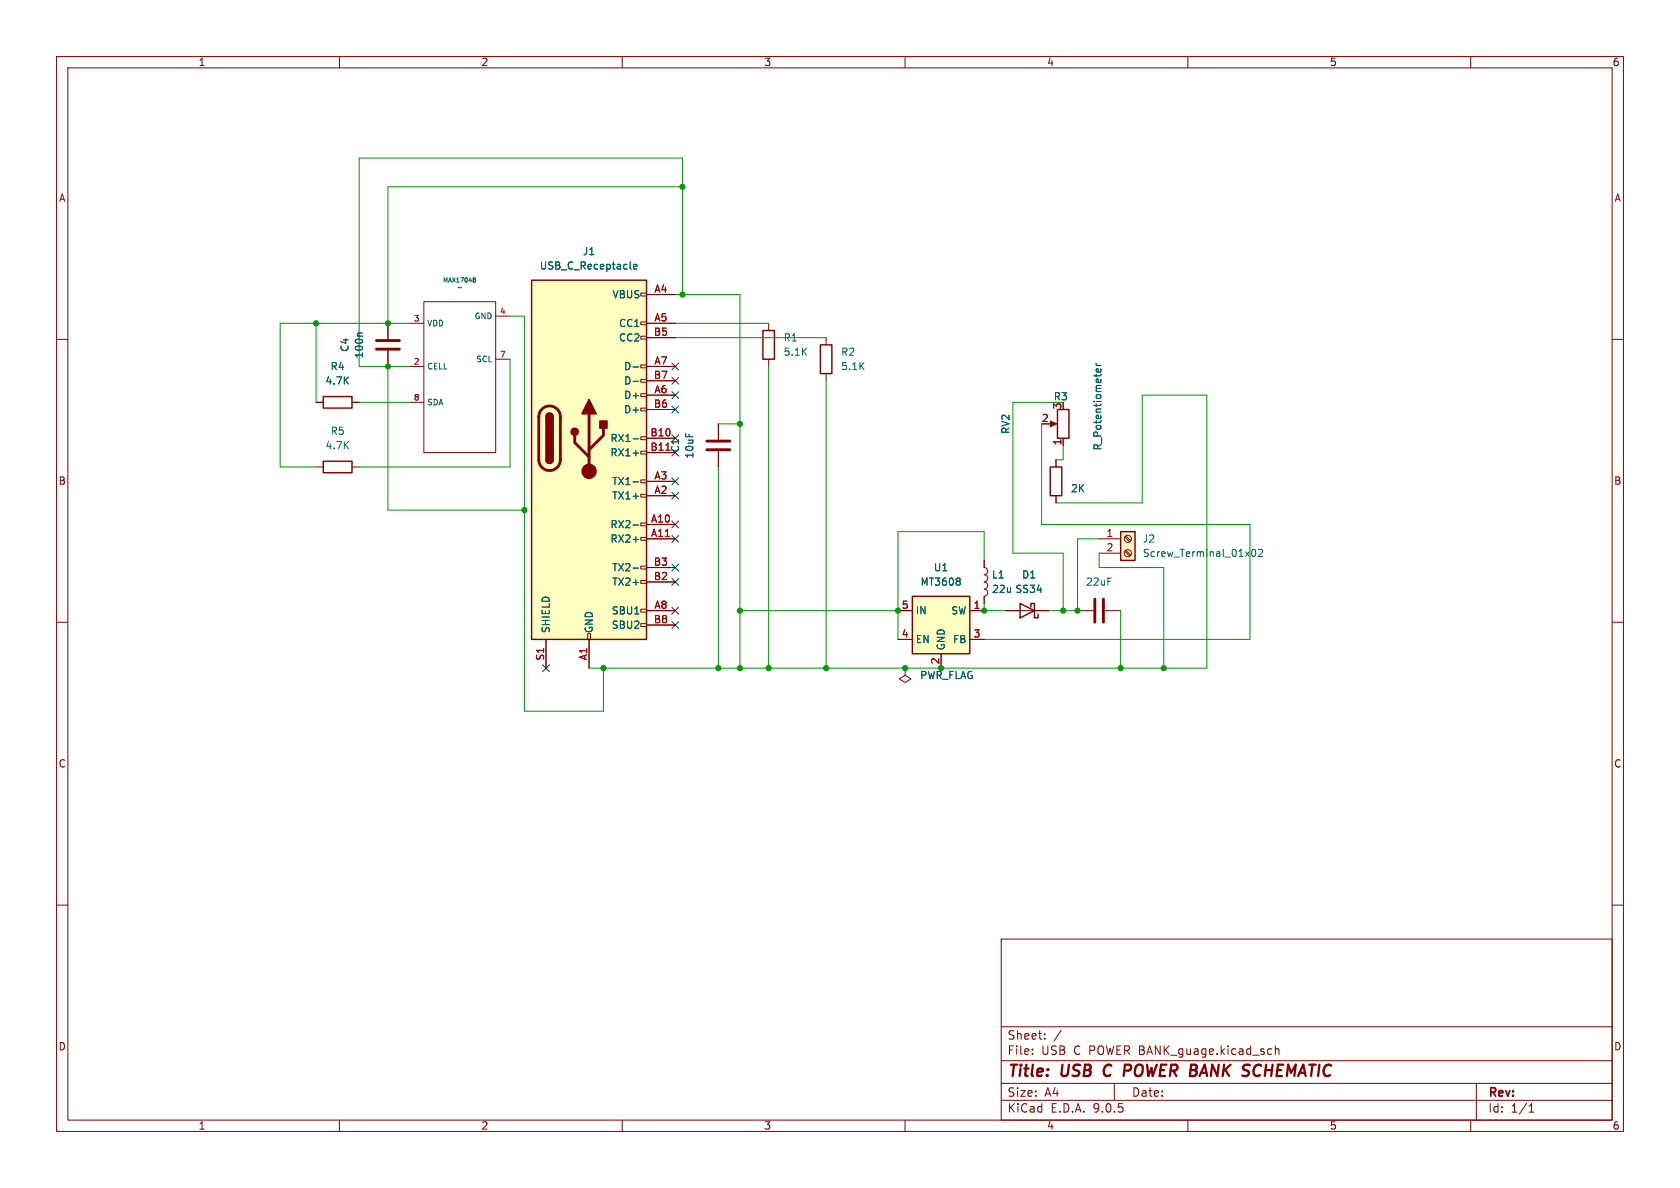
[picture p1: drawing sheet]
<svg xmlns="http://www.w3.org/2000/svg" width="297mm" height="210mm" viewBox="0 0 297 210" stroke-linecap="round" stroke-linejoin="round" font-family="sans-serif">
<g fill="none" stroke="#840000" stroke-width=".18">
<path d="M10 10h277v190h-277zM12 12h273v186h-273zM60 10v2M110 10v2M160 10v2M210 10v2M260 10v2M10 60h2M285 60h2M55.9 82.6h1.2M62.2 82.6h1.3M10 110h2"/>
<path d="M160 118.1v1.3l1 .6-1 .7-1-.7 1-.6M160 118.1h.1M177.8 108h7.6M190.5 108h2.8M195.3 108h2.8M285 110h2M10 160h2M177 166h108v32h-108zM285 160h2M60 198v2M110 198v2M160 198v2"/>
<path d="M177 194.5h108M177 191.5h108M177 187.5h108M177 181.5h108M182.5 186.3v.1M182.5 185.5v.1M184.7 183.6v.1M184.7 182.8v.1M187.6 182.1l-1.3 2M197 191.5v3M210 198v2M224.7 185.4l.1 .1"/>
<path d="M224.8 186.3l-.1 .1M225.5 184.9v1.5M225.5 185.5l.2-.1 .3 .1 .1 .9M260 198v2M261 191.5v6.5M270.3 196.6h.9M270.3 195.5l.4-.4v1.5"/>
</g>
<path d="M195.4 188.5a1.27 1.27 0 0 0 0 1.6M198.9 188.2h.7M199.7 189.2l-.9 .1" fill="none" stroke="#840000" stroke-width=".4"/>
<path d="M193.5 105.9v4.1M195.1 105.9v4.1" fill="none" stroke="#840000" stroke-width=".51"/>
<path d="M57.1 81.5h5.1v2.1h-5.1zM180.3 106.7l2.6 1.3-2.6 1.2zM182.2 107.3v-.6h.7v2.5h.6v-.6" fill="none" stroke="#840000" stroke-width=".25"/>
<path d="M198.1 94h2.6v5.1h-2.6z" fill="#ffffc2"/>
<path d="M57.1 70.1h5.1v2h-5.1zM186.9 72.4h2.1v5.1h-2.1zM185.7 82.6h2v5h-2zM198.1 94h2.6v5.1h-2.6z" fill="none" stroke="#840000" stroke-width=".25"/>
<g fill="none" stroke="#840000" stroke-width=".18">
<path d="M55.9 71.1h1.2M62.2 71.1h1.3M185.4 74.9h1M188 77.5v1.2M174 99.1v1.2a.63 .63 0 0 1 .6 .7 .63 .63 0 0 1-.6 .6 .64 .64 0 0 1 .6 .6 .64 .64 0 0 1-.6 .7M186.7 81.3v1.3M186.7 87.6v1.3M194.3 95.3h3.8M194.3 97.8h3.8M198.9 94.9l.8 .9M198.9 97.5l.8 .8M199 94.7l.9 .9"/>
<path d="M199 97.3l.9 .8M174 102.9a.63 .63 0 0 1 .6 .6 .63 .63 0 0 1-.6 .6 .64 .64 0 0 1 .6 .7 .64 .64 0 0 1-.6 .6v1.3"/>
<circle cx="199.4" cy="97.8" r=".63"/>
<circle cx="199.4" cy="95.2" r=".63"/>
</g>
<path d="M193.8 64.3l.2 .3M193.8 64.6h.8M194.6 65.2v.4l-.1 .2-.7-.1v-.5h.3l.1 .6M221.4 97.2l.2-.1a.68 .68 0 0 1 .4 .6 .68 .68 0 0 1-.4 .7l-.2-.2-.1-.3zM222.5 97.2l.5-.1 .2 .4-.8 .9h.8" fill="none" stroke="#006464" stroke-width=".18"/>
<path d="M185.7 74.4l1.1 .5-1.1 .5z" fill="#840000" stroke="#840000" stroke-width=".18"/>
<path d="M161.3 105.4h10.1v10.2h-10.1z" fill="#ffffc2"/>
<path d="M134.9 58.4h2v5.1h-2zM145 61h2.1v5h-2.1zM161.3 105.4h10.1v10.2h-10.1z" fill="none" stroke="#840000" stroke-width=".25"/>
<g fill="none" stroke="#840000" stroke-width=".18">
<path d="M68.6 57.2v2.7M72.4 57.2h2.5M74.9 53.3h12.7v26.7h-12.7zM87.6 55.9h2.6M135.9 57.2v1.2M146 59.7v1.3M68.6 62v2.8M72.4 64.8h2.5M72.4 71.1h2.5M87.6 63.5h2.6M127 74.9v2.8M127 79.8v2.8"/>
<path d="M135.9 63.5v1.3M146 66v1.3M158.7 108h2.6M158.7 113h2.6M166.4 115.6v2.5M171.4 108h2.6M171.4 113h2.6"/>
</g>
<path d="M64.1 58.9h-.7l-.2 .2M83.7 49.4h.1M83.7 49.1h.2l.2 .2M83.8 49.4h.1M83.8 49.4l-.1 .1M83.9 49.4l.2 .2-.1 .2h-.3M84.1 49.3h.1M84.1 49.3l-.2 .1M169.6 102.2l.2 .2-.2 .3M169.6 102.8l.2 .2-.2 .4" fill="none" stroke="#006464" stroke-width=".18"/>
<path d="M66.5 61.7h4.1M66.5 60.2h4.1M125 79.5h4M125 78h4" fill="none" stroke="#840000" stroke-width=".51"/>
<path d="M94 49.5h20.3v63.5h-20.3z" fill="#ffffc2"/>
<g fill="none" stroke="#840000" stroke-width=".18">
<path d="M68.6 57.2v2.7M113.3 51.8h1v.5h-1zM113.3 56.9h1v.5h-1zM113.3 59.4h1v.5h-1zM114.3 52.1h5.1M114.3 57.2h5.1M114.3 59.7h5.1M55.9 71.1h1.2M62.2 71.1h1.3M68.6 62v2.8M113.3 64.5h1v.5h-1zM113.3 67.1h1v.5h-1z"/>
<path d="M113.3 69.6h1v.5h-1zM113.3 72.1h1v.5h-1zM113.3 77.2h1v.5h-1zM113.3 79.8h1v.5h-1zM114.3 64.8h5.1M114.3 67.3h5.1M114.3 69.9h5.1M114.3 72.4h5.1M114.3 77.5h5.1M127 74.9v2.8M127 79.8v2.8M188 77.5v1.2"/>
<path d="M113.3 84.8h1v.5h-1zM113.3 87.4h1v.5h-1zM113.3 92.5h1v.5h-1zM113.3 95h1v.5h-1zM114.3 80h5.1M114.3 85.1h5.1M114.3 87.6h5.1M114.3 92.7h5.1M114.3 95.3h5.1M174 99.1v1.2M186.7 81.3v1.3M186.7 87.6v1.3"/>
<path d="M96.5 113v5.1M103.9 112h.5v1h-.5zM104.1 113v5.1M113.3 100.1h1v.5h-1zM113.3 102.6h1v.5h-1zM113.3 107.7h1v.5h-1zM113.3 110.2h1v.5h-1zM114.3 100.3h5.1M114.3 102.9h5.1M114.3 108h5.1M114.3 110.5h5.1M158.7 108h2.6"/>
<path d="M158.7 113h2.6M160 118.1h.1M166.4 115.6v2.5M171.4 108h2.6M171.4 113h2.6M174 105.4v1.3M177.8 108h2.5M182.9 108h2.5"/>
</g>
<path d="M94 49.5h20.3v63.5h-20.3zM96.5 73.7a.64 .64 0 0 1 .7-.7 .64 .64 0 0 1 .6 .7M96.5 81.3a.64 .64 0 0 0 .7 .6 .64 .64 0 0 0 .6-.6" fill="none" stroke="#840000" stroke-width=".25"/>
<path d="M95.8 72.3a1.9 1.9 0 0 1 2.1-.4 1.9 1.9 0 0 1 1.2 1.8v7.6a1.91 1.91 0 0 1-1.9 1.9 1.91 1.91 0 0 1-2-1.9l.1-7.8 .1-.6zM101.6 77v1.2l2.5 2.6M104.1 73.2v10.1M106.7 75.7v1.3l-2.6 2.5" fill="none" stroke="#840000" stroke-width=".51"/>
<g fill="#840000" stroke="#840000" stroke-width=".25">
<path d="M96.5 73.7h1.3v7.6h-1.3z"/>
<path d="M96.7 73.2a.64 .64 0 0 1 .7-.1 .64 .64 0 0 1 .4 .6h-1.3z"/>
<path d="M96.5 81.3h1.3a.64 .64 0 0 1-.6 .6 .64 .64 0 0 1-.7-.6z"/>
<path d="M104.1 70.6l1.3 2.6h-2.5z"/>
<path d="M106 74.4h1.3v1.3h-1.3z"/>
<circle cx="101.6" cy="76.3" r=".63"/>
</g>
<circle cx="104.1" cy="83.3" r="1.27" fill="#840000" stroke="#840000" stroke-width=".18"/>
<g fill="none" stroke="#006464" stroke-width=".18">
<path d="M64.1 58.9h-.7l-.2 .2M112 47.1l.6-.1-.1-.2-.3-.1-.2 .2 .1 .6h.4M111.9 64.9h1M111.9 67.4h1M111.9 77.6h1M193.8 64.3l.2 .3M193.8 64.6h.8M194.6 65.2v.4l-.1 .2-.7-.1v-.5h.3l.1 .6M111.9 80.1h1M111.9 85.2h1M111.9 92.8h1M111.9 95.3h1"/>
<path d="M111.9 100.4h1M169.6 102.2l.2 .2-.2 .3M169.6 102.8l.2 .2-.2 .4"/>
</g>
<path d="M117.7 79.6h.7" fill="none" stroke="#a90000" stroke-width=".18"/>
<g fill="none" stroke="#009600" stroke-width=".18">
<path d="M120.6 33h-52v24.2M55.9 57.2v13.9M72.4 57.2h-22.9v25.4h6.4M90.2 55.9h2.5v69.8h14v-7.6M119.4 52.1h11.4v66M119.4 57.2h16.5M119.4 59.7h26.6M120.6 52.1v-24.2h-57.1v36.9h8.9M63.5 71.1h8.9M68.6 64.8v25.4h24.1M90.2 63.5v19.1h-26.7M127 74.9h3.8"/>
<path d="M135.9 64.8v53.3M146 67.3v50.8M184.1 74.9v17.8h36.9v20.3h-47M188 78.7v2.6h-1.3M188 71.1h-8.9v26.7h8.9v10.2M127 82.6v35.5M174 99.1v-5.1h-15.3v19M186.7 88.9h15.2v-19h11.5v48.2h-109.3M194.3 95.3h-3.8v12.7h-5.1M194.3 97.8v2.5h11.4v17.8M130.8 108h27.9M174 106.7v1.3h3.8"/>
<path d="M198.1 108v10.1"/>
</g>
<g fill="none" stroke="#000084" stroke-width=".18">
<path d="M118.8 76.9l1.2 1.2M118.8 69.2l1.2 1.3M118.8 66.7l1.2 1.2M118.8 64.2l1.2 1.2M118.8 71.8l1.2 1.2M120 76.9l-1.2 1.2M120 69.2l-1.2 1.3M120 66.7l-1.2 1.2M120 64.2l-1.2 1.2M120 71.8l-1.2 1.2M118.8 87l1.2 1.2M118.8 92.1l1.2 1.2"/>
<path d="M118.8 94.6l1.2 1.3M118.8 84.5l1.2 1.2M118.8 99.7l1.2 1.2M120 87l-1.2 1.2M120 92.1l-1.2 1.2M120 94.6l-1.2 1.3M120 84.5l-1.2 1.2M120 99.7l-1.2 1.2M95.9 117.5l1.2 1.2M97.1 117.5l-1.2 1.2M118.8 109.9l1.2 1.2M118.8 102.3l1.2 1.2"/>
<path d="M118.8 107.3l1.2 1.3M120 109.9l-1.2 1.2M120 102.3l-1.2 1.2M120 107.3l-1.2 1.3"/>
</g>
<g fill="#009600" stroke="#009600" stroke-width=".18">
<circle cx="205.7" cy="118.1" r=".46"/>
<circle cx="198.1" cy="118.1" r=".46"/>
<circle cx="174" cy="108" r=".46"/>
<circle cx="158.7" cy="108" r=".46"/>
<circle cx="188" cy="108" r=".46"/>
<circle cx="190.5" cy="108" r=".46"/>
<circle cx="120.6" cy="33" r=".46"/>
<circle cx="120.6" cy="52.1" r=".46"/>
<circle cx="68.6" cy="57.2" r=".46"/>
<circle cx="68.6" cy="64.8" r=".46"/>
<circle cx="55.9" cy="57.2" r=".46"/>
<circle cx="160" cy="118.1" r=".46"/>
<circle cx="166.4" cy="118.1" r=".46"/>
<circle cx="146" cy="118.1" r=".46"/>
<circle cx="130.8" cy="74.9" r=".46"/>
<circle cx="130.8" cy="108" r=".46"/>
<circle cx="92.7" cy="90.2" r=".46"/>
<circle cx="130.8" cy="118.1" r=".46"/>
<circle cx="127" cy="118.1" r=".46"/>
<circle cx="135.9" cy="118.1" r=".46"/>
<circle cx="106.7" cy="118.1" r=".46"/>
</g>
<g font-size="2.8" fill="#840000">
<text x="178" y="190.9">Title:</text>
<text x="187.7" y="190.9">USB</text>
<text x="196" y="190.9">C</text>
<text x="200.3" y="190.9">POWER BANK SCHEMATIC</text>
</g>
<g font-size="2.1" fill="#840000">
<text x="178" y="184">Sheet:</text>
<text x="178" y="186.7">File:</text>
<text x="184.1" y="186.7">USB</text>
<text x="189.9" y="186.7">C POWER BANK_guage.kicad_sch</text>
<text x="178" y="196.9">KiCad</text>
<text x="178" y="194.1">Size:</text>
<text x="184.7" y="194.1">A4</text>
<text x="185.7" y="196.9">E.D.A.</text>
<text x="193.3" y="196.9">9.0.5</text>
<text x="200" y="194.1">Date:</text>
<text x="263" y="194.3">Rev:</text>
<text x="263" y="196.9">Id:</text>
<text x="267.1" y="196.9">1/1</text>
</g>
<g font-size="1.8" fill="#840000">
<text x="35" y="11.9">1</text>
<text x="85" y="11.9">2</text>
<text x="135" y="11.9">3</text>
<text x="185" y="11.9">4</text>
<text x="235" y="11.9">5</text>
<text x="285" y="11.9">6</text>
<text x="10.3" y="35.9">A</text>
<text x="285.3" y="35.9">A</text>
<text x="10.3" y="85.9">B</text>
<text x="285.3" y="85.9">B</text>
<text x="10.3" y="135.9">C</text>
<text x="285.3" y="135.9">C</text>
<text x="10.3" y="185.9">D</text>
<text x="285.3" y="185.9">D</text>
<text x="35" y="199.9">1</text>
<text x="85" y="199.9">2</text>
<text x="135" y="199.9">3</text>
<text x="185" y="199.9">4</text>
<text x="235" y="199.9">5</text>
<text x="285" y="199.9">6</text>
</g>
<g font-size="1.8" fill="#006464">
<text x="95.3" y="47.9">USB_C_Receptacle</text>
<text x="102.9" y="45.3">J1</text>
<text x="80.7" y="51.7">~</text>
<text x="108.2" y="52.9">VBUS</text>
<text x="109.3" y="58">CC1</text>
<text x="58.3" y="65.6">R4</text>
<text x="61.8" y="62.3" transform="rotate(-90 61.8 62.3)">C4</text>
<text x="64.4" y="63.5" transform="rotate(-90 64.4 63.5)">100n</text>
<text x="109.3" y="60.6">CC2</text>
<text x="110.2" y="65.6">D-</text>
<text x="138.4" y="60.6">R1</text>
<text x="138.4" y="63.1">5.1K</text>
<text x="148.6" y="63.1">R2</text>
<text x="148.6" y="65.6">5.1K</text>
<text x="57.4" y="68.2">4.7K</text>
<text x="110.2" y="68.2">D-</text>
<text x="110.2" y="70.7">D+</text>
<text x="186.2" y="71">R3</text>
<text x="58.3" y="77.1">R5</text>
<text x="110.2" y="73.3">D+</text>
<text x="178.7" y="76.8" transform="rotate(-90 178.7 76.8)">RV2</text>
<text x="57.4" y="79.6">4.7K</text>
<text x="107.8" y="78.3">RX1-</text>
<text x="107.8" y="80.9">RX1+</text>
<text x="120.2" y="80.1" transform="rotate(-90 120.2 80.1)">C1</text>
<text x="122.8" y="81.2" transform="rotate(-90 122.8 81.2)">10uF</text>
<text x="194.9" y="79.7" transform="rotate(-90 194.9 79.7)">R_Potentiometer</text>
<text x="108.1" y="86">TX1-</text>
<text x="108.1" y="88.5">TX1+</text>
<text x="189.2" y="87.2">2K</text>
<text x="107.8" y="93.6">RX2-</text>
<text x="107.8" y="96.1">RX2+</text>
<text x="108.1" y="101.2">TX2-</text>
<text x="165" y="101.2">U1</text>
<text x="201.9" y="96.1">J2</text>
<text x="201.9" y="98.7">Screw_Terminal_01x02</text>
<text x="108.1" y="103.7">TX2+</text>
<text x="162.6" y="103.7">MT3608</text>
<text x="175.3" y="102.5">L1</text>
<text x="175.3" y="105">22u SS34</text>
<text x="180.6" y="102.5">D1</text>
<text x="191.9" y="103.7">22uF</text>
<text x="97.4" y="112" transform="rotate(-90 97.4 112)">SHIELD</text>
<text x="105" y="112" transform="rotate(-90 105 112)">GND</text>
<text x="108.1" y="108.8">SBU1</text>
<text x="108.1" y="111.4">SBU2</text>
<text x="161.8" y="108.8">IN</text>
<text x="161.8" y="113.9">EN</text>
<text x="168.1" y="108.8">SW</text>
<text x="168.4" y="113.9">FB</text>
<text x="167.2" y="115.1" transform="rotate(-90 167.2 115.1)">GND</text>
<text x="162.6" y="120.2">PWR_FLAG</text>
</g>
<g font-size="1.8" fill="#a90000">
<text x="115.6" y="51.8">A4</text>
<text x="115.5" y="59.4">B5</text>
<text x="115.6" y="56.9">A5</text>
<text x="115.6" y="64.5">A7</text>
<text x="115.5" y="67.1">B7</text>
<text x="115.6" y="69.6">A6</text>
<text x="114.9" y="77.2">B10</text>
<text x="115.5" y="72.1">B6</text>
<text x="184.1" y="74.7">2</text>
<text x="187.7" y="72.5" transform="rotate(-90 187.7 72.5)">3</text>
<text x="114.9" y="79.8">B11</text>
<text x="187.7" y="78.8" transform="rotate(-90 187.7 78.8)">1</text>
<text x="115.6" y="84.8">A3</text>
<text x="115.6" y="87.4">A2</text>
<text x="115" y="92.5">A10</text>
<text x="115" y="95">A11</text>
<text x="195.5" y="95">1</text>
<text x="115.5" y="100.1">B3</text>
<text x="195.5" y="97.5">2</text>
<text x="115.5" y="102.6">B2</text>
<text x="115.6" y="107.7">A8</text>
<text x="159.3" y="107.7">5</text>
<text x="172" y="107.7">1</text>
<text x="115.5" y="110.2">B8</text>
<text x="159.3" y="112.8">4</text>
<text x="172" y="112.8">3</text>
<text x="96.3" y="116.9" transform="rotate(-90 96.3 116.9)">S1</text>
<text x="103.9" y="116.8" transform="rotate(-90 103.9 116.8)">A1</text>
<text x="166.1" y="117.5" transform="rotate(-90 166.1 117.5)">2</text>
</g>
<g font-size="1.4" fill="#a90000">
<text x="73" y="56.9">3</text>
<text x="88.3" y="55.6">4</text>
<text x="73" y="64.5">2</text>
<text x="88.3" y="63.2">7</text>
<text x="73" y="70.9">8</text>
</g>
<g font-size="1.4" fill="#006464">
<text x="75.4" y="57.9">VDD</text>
<text x="83.8" y="56.6">GND</text>
<text x="75.4" y="65.5">CELL</text>
<text x="84.1" y="64.2">SCL</text>
<text x="75.4" y="71.9">SDA</text>
</g>
<text font-size="1.1" fill="#006464" x="78.2" y="50.1">MAX17048</text>
</svg>
